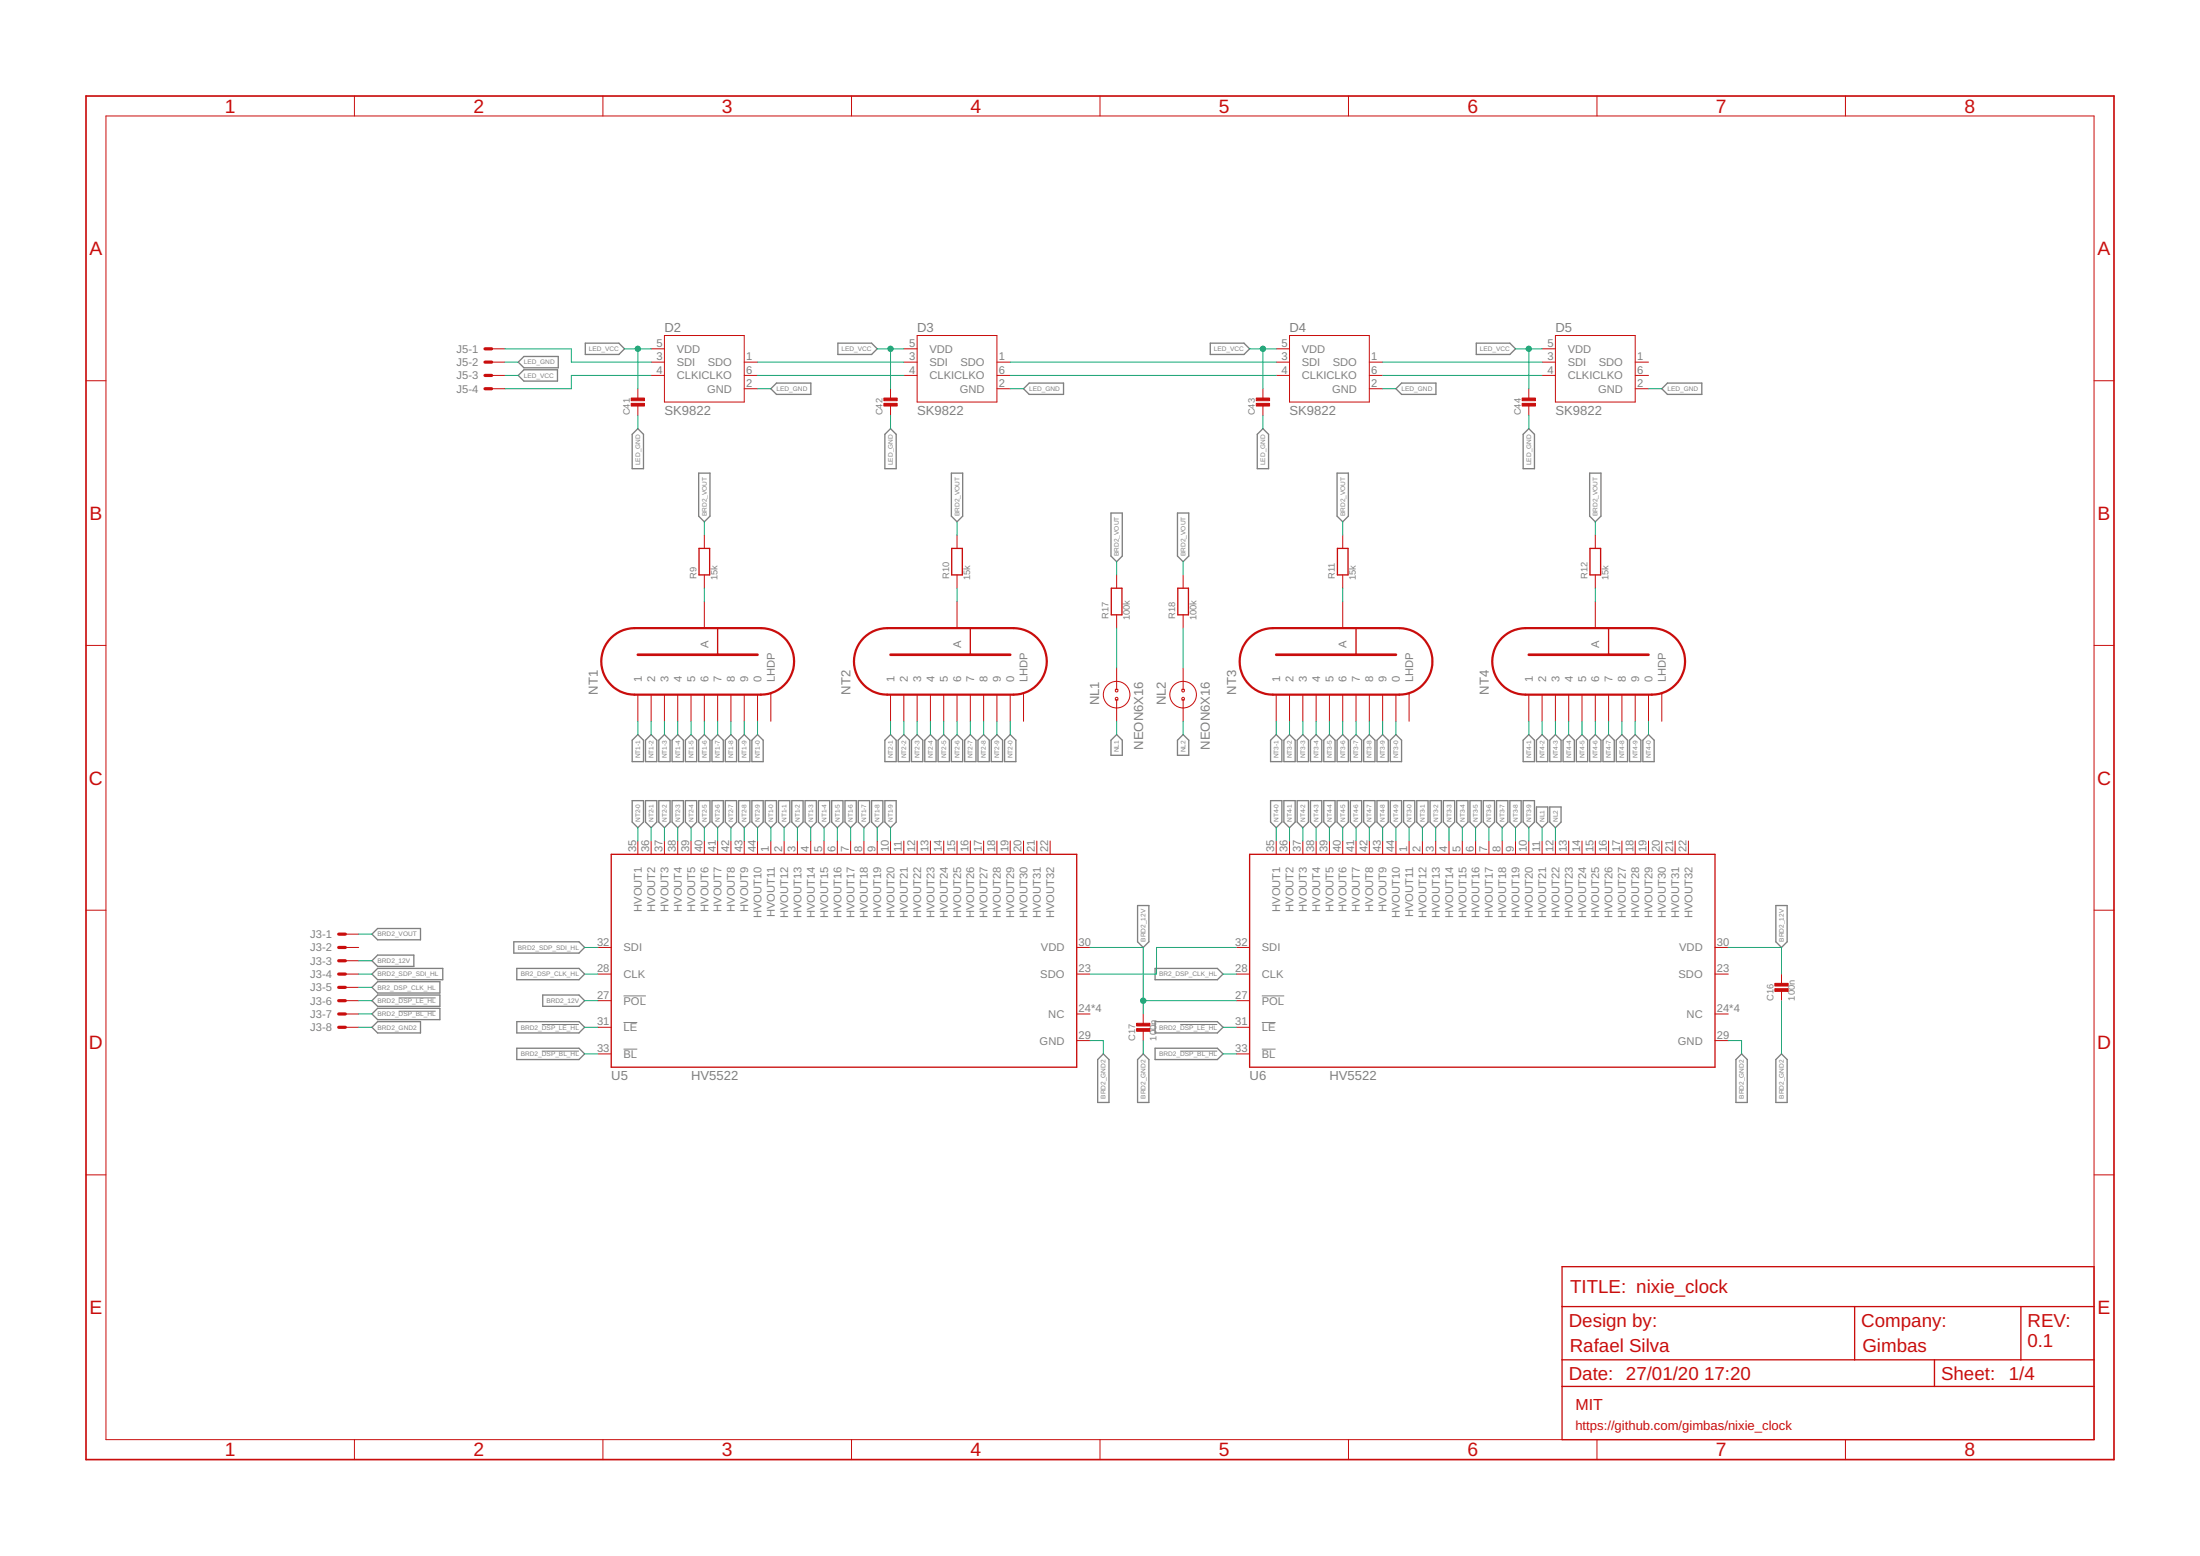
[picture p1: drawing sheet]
<svg xmlns="http://www.w3.org/2000/svg" width="420mm" height="297mm" viewBox="0 0 420 297" stroke-linecap="round" stroke-linejoin="round" font-family="sans-serif">
<path d="M76.1 190.5h7.1M76.1 193h7.1M103.5 195.6h7.1M119.1 190.1h4.3M119.1 195.2h2.6M225.4 195.6h7.1M241 190.1h4.3M241 195.2h2.6M103.5 200.7h7.1M119.1 200.3h2.6M225.4 200.7h7.1M241 200.3h2.6" fill="none" stroke="#808080" stroke-width=".19"/>
<g fill="none" stroke="#808080" stroke-width=".25">
<path d="M100.1 70.6h6.4v2.1h-6.4l-1.1-1zM100.1 68.1h6.5v2.1h-6.5l-1.1-1.1zM111.8 65.5h6.4l1.1 1.1-1.1 1.1h-6.4zM147.2 74.2l1.1-1.1h6.6v2.2h-6.6zM160 65.5h6.5l1 1.1-1 1.1h-6.5zM195.5 74.2l1.1-1.1h6.5v2.2h-6.5zM231.1 65.5h6.5l1.1 1.1-1.1 1.1h-6.5zM267.7 73.1h6.5v2.2h-6.5l-1.1-1.1zM281.9 65.5h6.5l1 1.1-1 1.1h-6.5zM317.4 74.2l1.1-1.1h6.5v2.2h-6.5zM121.8 81.8l1.1 1.1v6.6h-2.2v-6.6zM133.4 90.3h2.2v8.2l-1.1 1.1-1.1-1.1z"/>
<path d="M169 82.9l1.1-1.1 1.1 1.1v6.6h-2.2zM181.7 90.3h2.2v8.2l-1.1 1.1-1.1-1.1zM212.2 97.9h2.1v8.3l-1 1-1.1-1zM224.9 97.9h2.1v8.3l-1 1-1.1-1zM240.1 82.9l1.1-1.1 1.1 1.1v6.6h-2.2zM255.4 90.3h2.1v8.2l-1.1 1.1-1-1.1zM292 81.8l1.1 1.1v6.6h-2.2v-6.6zM303.6 90.3h2.2v8.2l-1.1 1.1-1.1-1.1zM120.7 141.3l1.1-1.1 1.1 1.1v4.1h-2.2zM120.7 152.8h2.2v4.1l-1.1 1.1-1.1-1.1zM123.3 141.3l1.1-1.1 1 1.1v4.1h-2.1zM123.3 152.8h2.1v4.1l-1 1.1-1.1-1.1z"/>
<path d="M125.8 141.3l1.1-1.1 1.1 1.1v4.1h-2.2zM125.8 152.8h2.2v4.1l-1.1 1.1-1.1-1.1zM128.4 141.3l1-1.1 1.1 1.1v4.1h-2.1zM128.4 152.8h2.1v4.1l-1.1 1.1-1-1.1zM130.9 141.3l1.1-1.1 1.1 1.1v4.1h-2.2zM130.9 152.8h2.2v4.1l-1.1 1.1-1.1-1.1zM133.4 141.3l1.1-1.1 1.1 1.1v4.1h-2.2zM133.4 152.8h2.2v4.1l-1.1 1.1-1.1-1.1zM136 141.3l1.1-1.1 1 1.1v4.1h-2.1zM136 152.8h2.1v4.1l-1 1.1-1.1-1.1zM138.5 141.3l1.1-1.1 1.1 1.1v4.1h-2.2zM138.5 152.8h2.2v4.1l-1.1 1.1-1.1-1.1z"/>
<path d="M141.1 141.3l1-1.1 1.1 1.1v4.1h-2.1zM141.1 152.8h2.1v4.1l-1.1 1.1-1-1.1zM143.6 141.3l1.1-1.1 1.1 1.1v4.1h-2.2zM143.6 152.8h2.2v4.1l-1.1 1.1-1.1-1.1zM146.1 152.8h2.2v4.1l-1.1 1.1-1.1-1.1zM148.7 152.8h2.1v4.1l-1 1.1-1.1-1.1zM151.2 152.8h2.2v4.1l-1.1 1.1-1.1-1.1zM153.8 152.8h2.1v4.1l-1.1 1.1-1-1.1zM156.3 152.8h2.2v4.1l-1.1 1.1-1.1-1.1zM158.8 152.8h2.2v4.1l-1.1 1.1-1.1-1.1zM161.4 152.8h2.1v4.1l-1 1.1-1.1-1.1zM163.9 152.8h2.2v4.1l-1.1 1.1-1.1-1.1z"/>
<path d="M166.5 152.8h2.1v4.1l-1.1 1.1-1-1.1zM169 141.3l1.1-1.1 1.1 1.1v4.1h-2.2zM169 152.8h2.2v4.1l-1.1 1.1-1.1-1.1zM171.5 141.3l1.1-1.1 1.1 1.1v4.1h-2.2zM174.1 141.3l1.1-1.1 1 1.1v4.1h-2.1zM176.6 141.3l1.1-1.1 1.1 1.1v4.1h-2.2zM179.2 141.3l1-1.1 1.1 1.1v4.1h-2.1zM181.7 141.3l1.1-1.1 1.1 1.1v4.1h-2.2zM184.2 141.3l1.1-1.1 1.1 1.1v4.1h-2.2zM186.8 141.3l1.1-1.1 1 1.1v4.1h-2.1zM189.3 141.3l1.1-1.1 1.1 1.1v4.1h-2.2zM192.9 140.2l1.1 1.1v4.1h-2.1v-4.1z"/>
<path d="M213.3 140.2l1 1.1v2.9h-2.1v-2.9zM224.9 141.3l1.1-1.1 1 1.1v2.9h-2.1zM242.7 141.3l1-1.1 1.1 1.1v4.1h-2.1zM242.7 152.8h2.1v4.1l-1.1 1.1-1-1.1zM245.2 141.3l1.1-1.1 1.1 1.1v4.1h-2.2zM245.2 152.8h2.2v4.1l-1.1 1.1-1.1-1.1zM247.7 141.3l1.1-1.1 1.1 1.1v4.1h-2.2zM247.7 152.8h2.2v4.1l-1.1 1.1-1.1-1.1zM250.3 141.3l1.1-1.1 1 1.1v4.1h-2.1zM250.3 152.8h2.1v4.1l-1 1.1-1.1-1.1zM252.8 141.3l1.1-1.1 1.1 1.1v4.1h-2.2zM252.8 152.8h2.2v4.1l-1.1 1.1-1.1-1.1z"/>
<path d="M255.4 152.8h2.1v4.1l-1.1 1.1-1-1.1zM256.4 140.2l1.1 1.1v4.1h-2.1v-4.1zM257.9 152.8h2.2v4.1l-1.1 1.1-1.1-1.1zM259 140.2l1.1 1.1v4.1h-2.2v-4.1zM260.4 152.8h2.2v4.1l-1.1 1.1-1.1-1.1zM261.5 140.2l1.1 1.1v4.1h-2.2v-4.1zM263 152.8h2.1v4.1l-1 1.1-1.1-1.1zM264.1 140.2l1 1.1v4.1h-2.1v-4.1zM265.5 152.8h2.2v4.1l-1.1 1.1-1.1-1.1zM266.6 140.2l1.1 1.1v4.1h-2.2v-4.1zM268.1 152.8h2.1v4.1l-1.1 1.1-1-1.1zM270.6 152.8h2.1v4.1l-1 1.1-1.1-1.1z"/>
<path d="M273.1 152.8h2.2v4.1l-1.1 1.1-1.1-1.1zM275.7 152.8h2.1v4.1l-1.1 1.1-1-1.1zM278.2 152.8h2.2v4.1l-1.1 1.1-1.1-1.1zM280.7 152.8h2.2v4.1l-1.1 1.1-1.1-1.1zM283.3 152.8h2.1v4.1l-1 1.1-1.1-1.1zM285.8 152.8h2.2v4.1l-1.1 1.1-1.1-1.1zM288.4 152.8h2.1v4.1l-1.1 1.1-1-1.1zM290.9 141.3l1.1-1.1 1.1 1.1v4.1h-2.2zM290.9 152.8h2.2v4.1l-1.1 1.1-1.1-1.1zM293.4 141.3l1.1-1.1 1.1 1.1v4.1h-2.2zM293.4 154.1h2.2v2.8l-1.1 1.1-1.1-1.1zM296 141.3l1.1-1.1 1 1.1v4.1h-2.1z"/>
<path d="M296 154.1h2.1v2.8l-1 1.1-1.1-1.1zM298.5 141.3l1.1-1.1 1.1 1.1v4.1h-2.2zM301.1 141.3l1-1.1 1.1 1.1v4.1h-2.1zM303.6 141.3l1.1-1.1 1.1 1.1v4.1h-2.2zM306.1 141.3l1.1-1.1 1.1 1.1v4.1h-2.2zM308.7 141.3l1.1-1.1 1 1.1v4.1h-2.1zM311.2 141.3l1.1-1.1 1.1 1.1v4.1h-2.2zM313.8 141.3l1-1.1 1.1 1.1v4.1h-2.1zM71 178.3l1.1-1.1h8.2v2.2h-8.2zM98.1 179.8h12.5l1.1 1.1-1.1 1h-12.5zM217.3 172.9h2.1v6.9l-1.1 1.1-1-1.1zM339.2 172.9h2.1v6.9l-1.1 1.1-1-1.1z"/>
<path d="M71 191l1.1-1.1h11.9v2.2h-11.9zM71 193.6l1.1-1.1h11.9v2.1h-11.9zM71 196.1l1.1-1.1h8.2v2.2h-8.2zM71 185.9l1.1-1h12.5v2.1h-12.5zM71 188.5l1.1-1.1h11.9v2.2h-11.9zM71 183.4l1.1-1.1h6.9v2.2h-6.9zM98.7 184.9h11.9l1.1 1-1.1 1.1h-11.9zM98.7 195h11.9l1.1 1.1-1.1 1.1h-11.9zM103.7 189.9h6.9l1.1 1.1-1.1 1.1h-6.9zM220.6 195h11.9l1.1 1.1-1.1 1.1h-11.9zM220.6 184.9h11.9l1.1 1-1.1 1.1h-11.9zM98.7 200.1h11.9l1.1 1.1-1.1 1.1h-11.9z"/>
<path d="M210.7 201.2l1.1 1.1v8.2h-2.2v-8.2zM217.3 202.3l1-1.1 1.1 1.1v8.2h-2.1zM220.6 200.1h11.9l1.1 1.1-1.1 1.1h-11.9zM331.5 202.3l1.1-1.1 1.1 1.1v8.2h-2.2zM339.2 202.3l1-1.1 1.1 1.1v8.2h-2.1z"/>
</g>
<path d="M116.7 121.8a6.4 6.4 0 0 1 4.5-1.9h24.1a6.3 6.3 0 0 1 6.4 6.4 6.3 6.3 0 0 1-6.4 6.3h-24.1a6.4 6.4 0 0 1-5.9-3.9 6.4 6.4 0 0 1 1.4-6.9zM165 121.8a6.4 6.4 0 0 1 4.4-1.9h24.2a6.3 6.3 0 0 1 6.3 6.4 6.3 6.3 0 0 1-6.3 6.3h-24.2a6.4 6.4 0 0 1-5.8-3.9 6.4 6.4 0 0 1 1.4-6.9zM238.6 121.8a6.4 6.4 0 0 1 4.5-1.9h24.1a6.4 6.4 0 0 1 6.4 6.4 6.4 6.4 0 0 1-6.4 6.3h-24.1a6.3 6.3 0 0 1-5.9-3.9 6.3 6.3 0 0 1 1.4-6.9zM286.9 121.8a6.4 6.4 0 0 1 4.4-1.9h24.2a6.3 6.3 0 0 1 6.3 6.4 6.3 6.3 0 0 1-6.3 6.3h-24.2a6.4 6.4 0 0 1-5.8-3.9 6.4 6.4 0 0 1 1.4-6.9z" fill="none" stroke="#c90d0c" stroke-width=".42"/>
<g fill="none" stroke="#c90d0c" stroke-width=".19">
<path d="M67.7 18.3v3.8M115.1 18.3v3.8M162.6 18.3v3.8M210.1 18.3v3.8M257.5 18.3v3.8M305 18.3v3.8M352.4 18.3v3.8M20.2 22.1h379.7v252.7h-379.7zM16.4 72.7h3.8M93.9 71.7h2.5M93.9 69.1h2.5M93.9 66.6h2.5"/>
<path d="M93.9 74.2h2.5M121.8 74.2v2M121.8 77.3v2M124.4 71.7h2.5M124.4 69.1h2.5M124.4 66.6h2.5M126.9 64.1h15.2v12.7h-15.2zM142.1 71.7h2.6M142.1 69.1h2.6M142.1 74.2h2.6M170.1 74.2v2M170.1 77.3v2"/>
<path d="M172.6 71.7h2.6M172.6 69.1h2.6M172.6 66.6h2.6M175.2 64.1h15.2v12.7h-15.2zM190.4 71.7h2.5M190.4 69.1h2.5M190.4 74.2h2.5M241.2 74.2v2M241.2 77.3v2M243.7 71.7h2.6M243.7 69.1h2.6M243.7 66.6h2.6"/>
<path d="M246.3 64.1h15.2v12.7h-15.2zM261.5 71.7h2.6M261.5 69.1h2.6M261.5 74.2h2.6M292 74.2v2M292 77.3v2M294.5 71.7h2.6M294.5 69.1h2.6M294.5 66.6h2.6M297.1 64.1h15.2v12.7h-15.2zM312.3 71.7h2.5M312.3 69.1h2.5"/>
<path d="M312.3 74.2h2.5M399.9 72.7h3.8M134.5 102.2v2.5M134.5 109.7v2.6M134.5 114.8v5.1M182.8 102.2v2.5M182.8 109.7v2.6M182.8 114.8v5.1M213.3 109.7v2.6M213.3 117.4v2.5M226 109.7v2.6M226 117.4v2.5"/>
<path d="M256.4 102.2v2.5M256.4 109.7v2.6M256.4 114.8v5.1M304.7 102.2v2.5M304.7 109.7v2.6M304.7 114.8v5.1M16.4 123.2h3.8M121.8 132.6v5.1M124.4 132.6v5.1M126.9 132.6v5.1M129.4 132.6v5.1M132 132.6v5.1"/>
<path d="M134.5 132.6v5.1M137.1 132.6v5.1M139.6 132.6v5.1M142.1 132.6v5.1M144.7 132.6v5.1M147.2 132.4v5.3M170.1 132.6v5.1M172.6 132.6v5.1M175.2 132.6v5.1M177.7 132.6v5.1M180.2 132.6v5.1M182.8 132.6v5.1"/>
<path d="M185.3 132.6v5.1M187.9 132.6v5.1M190.4 132.6v5.1M192.9 132.6v5.1M195.5 132.4v5.3M213 131.6h.5M213 133.6h.5M213.3 127.5v4.1M213.3 133.6v4.1M225.7 131.6h.5M225.7 133.6h.5M226 127.5v4.1"/>
<path d="M226 133.6v4.1M243.7 132.6v5.1M246.3 132.6v5.1M248.8 132.6v5.1M251.4 132.6v5.1M253.9 132.6v5.1M256.4 132.6v5.1M259 132.6v5.1M261.5 132.6v5.1M264.1 132.6v5.1M266.6 132.6v5.1M269.1 132.4v5.3"/>
<path d="M292 132.6v5.1M294.5 132.6v5.1M297.1 132.6v5.1M299.6 132.6v5.1M302.1 132.6v5.1M304.7 132.6v5.1M307.2 132.6v5.1M309.8 132.6v5.1M312.3 132.6v5.1M314.8 132.6v5.1M317.4 132.4v5.3M399.9 123.2h3.8"/>
<path d="M16.4 173.8h3.8M66 178.3h2.5M121.8 160.5v2.6M124.4 160.5v2.6M126.9 160.5v2.6M129.4 160.5v2.6M132 160.5v2.6M134.5 160.5v2.6M137.1 160.5v2.6M139.6 160.5v2.6M142.1 160.5v2.6M144.7 160.5v2.6"/>
<path d="M147.2 160.5v2.6M149.8 160.5v2.6M152.3 160.5v2.6M154.8 160.5v2.6M157.4 160.5v2.6M159.9 160.5v2.6M162.5 160.5v2.6M165 160.5v2.6M167.5 160.5v2.6M170.1 160.5v2.6M172.6 160.5v2.6M175.2 160.5v2.6"/>
<path d="M177.7 160.5v2.6M180.2 160.5v2.6M182.8 160.5v2.6M185.3 160.5v2.6M187.9 160.5v2.6M190.4 160.5v2.6M192.9 160.5v2.6M195.5 160.5v2.6M198 160.5v2.6M200.6 160.5v2.6M243.7 160.5v2.6M246.3 160.5v2.6"/>
<path d="M248.8 160.5v2.6M251.4 160.5v2.6M253.9 160.5v2.6M256.4 160.5v2.6M259 160.5v2.6M261.5 160.5v2.6M264.1 160.5v2.6M266.6 160.5v2.6M269.1 160.5v2.6M271.7 160.5v2.6M274.2 160.5v2.6M276.7 160.5v2.6"/>
<path d="M279.3 160.5v2.6M281.8 160.5v2.6M284.4 160.5v2.6M286.9 160.5v2.6M289.4 160.5v2.6M292 160.5v2.6M294.5 160.5v2.6M297.1 160.5v2.6M299.6 160.5v2.6M302.1 160.5v2.6M304.7 160.5v2.6M307.2 160.5v2.6"/>
<path d="M309.8 160.5v2.6M312.3 160.5v2.6M314.8 160.5v2.6M317.4 160.5v2.6M319.9 160.5v2.6M322.5 160.5v2.6M399.9 173.8h3.8M66 185.9h2.5M66 193.6h2.5M66 180.9h2.5M66 191h2.5M66 196.1h2.5"/>
<path d="M66 183.4h2.5M66 188.5h2.5M114.2 185.9h2.5M114.2 180.9h2.5M114.2 191h2.5M114.2 196.1h2.5M205.6 185.9h2.6M205.6 193.6h2.6M205.6 198.6h2.6M205.6 180.9h2.6M218.3 193.6v2M218.3 196.6v2"/>
<path d="M236.1 185.9h2.6M236.1 180.9h2.6M236.1 191h2.6M236.1 196.1h2.6M327.5 185.9h2.6M327.5 193.6h2.6M327.5 198.6h2.6M327.5 180.9h2.6M340.2 185.9v2.1M340.2 189v2M114.2 201.2h2.5M236.1 201.2h2.6"/>
<path d="M16.4 224.3h3.8M399.9 224.3h3.8M67.7 274.8v3.8M115.1 274.8v3.8M162.6 274.8v3.8M210.1 274.8v3.8M257.5 274.8v3.8M305 274.8v3.8M352.4 274.8v3.8"/>
<circle cx="213.3" cy="132.6" r="2.54"/>
<circle cx="213.3" cy="133.4" r=".25"/>
<circle cx="213.3" cy="131.8" r=".25"/>
<circle cx="226" cy="132.6" r="2.54"/>
<circle cx="226" cy="131.8" r=".25"/>
<circle cx="226" cy="133.4" r=".25"/>
</g>
<path d="M121.8 125h22.9M170.1 125h22.8M243.7 125h22.9M292 125h22.8" fill="none" stroke="#c90d0c" stroke-width=".51"/>
<g fill="none" stroke="#c90d0c" stroke-width=".25">
<path d="M133.5 104.7h2v5h-2zM137.1 119.9v5.1M181.8 104.7h2v5h-2zM185.3 119.9v5.1M212.2 112.3h2.1v5.1h-2.1zM224.9 112.3h2.1v5.1h-2.1zM255.4 104.7h2.1v5h-2.1zM259 119.9v5.1M303.7 104.7h2v5h-2zM307.2 119.9v5.1M116.7 163.1h88.9v40.6h-88.9zM238.7 163.1h88.8v40.6h-88.8z"/>
<path d="M298.3 249.4h101.6M298.3 241.8h101.6v33h-101.6zM298.3 259.6h101.6M354.2 249.4v10.2M369.4 259.6v5.1M386 249.4v10.2M298.3 264.7h101.6"/>
</g>
<path d="M16.4 18.3h387.3v260.3h-387.3z" fill="none" stroke="#c90d0c" stroke-width=".32"/>
<g fill="#c90d0c" stroke="#c90d0c" stroke-width=".19">
<path d="M339 188.7h2.5v.6h-2.5z"/>
<path d="M339 187.7h2.5v.5h-2.5z"/>
<path d="M217.1 196.4h2.5v.5h-2.5z"/>
<path d="M217.1 195.3h2.5v.6h-2.5z"/>
<path d="M120.5 77h2.6v.5h-2.6z"/>
<path d="M120.5 76h2.6v.5h-2.6z"/>
<path d="M168.8 77h2.5v.5h-2.5z"/>
<path d="M168.8 76h2.5v.5h-2.5z"/>
<path d="M239.9 77h2.6v.5h-2.6z"/>
<path d="M239.9 76h2.6v.5h-2.6z"/>
<path d="M290.7 77h2.5v.5h-2.5z"/>
<path d="M290.7 76h2.5v.5h-2.5z"/>
</g>
<path d="M92.6 66.6h1.3M92.6 69.1h1.3M92.6 71.7h1.3M92.6 74.2h1.3M64.7 178.3h1.3M64.7 180.9h1.3M64.7 183.4h1.3M64.7 185.9h1.3M64.7 188.5h1.3M64.7 191h1.3M64.7 193.6h1.3M64.7 196.1h1.3" fill="none" stroke="#c90d0c" stroke-width=".61"/>
<g fill="none" stroke="#0dab76" stroke-width=".19">
<path d="M96.4 69.1h2.6M96.4 66.6h12.7v2.5h15.3M96.4 71.7h2.6M119.3 66.6h5.1M121.8 66.6v7.6M121.8 79.3v2.5M124.4 71.7h-15.3v2.5h-12.7M144.7 69.1h27.9M144.7 71.7h27.9M144.7 74.2h2.5M167.5 66.6h5.1M170.1 66.6v7.6"/>
<path d="M170.1 79.3v2.5M192.9 69.1h50.8M192.9 71.7h50.8M192.9 74.2h2.6M238.7 66.6h5M241.2 66.6v7.6M241.2 79.3v2.5M264.1 69.1h30.4M264.1 71.7h30.4M264.1 74.2h2.5M289.4 66.6h5.1M292 66.6v7.6"/>
<path d="M292 79.3v2.5M314.8 74.2h2.6M134.5 99.6v2.6M182.8 99.6v2.6M256.4 99.6v2.6M304.7 99.6v2.6M134.5 112.3v2.5M182.8 112.3v2.5M213.3 107.2v2.5M213.3 119.9v7.6M226 107.2v2.5M226 119.9v7.6"/>
<path d="M256.4 112.3v2.5M304.7 112.3v2.5M121.8 137.7v2.5M124.4 137.7v2.5M126.9 137.7v2.5M129.4 137.7v2.5M132 137.7v2.5M134.5 137.7v2.5M137.1 137.7v2.5M139.6 137.7v2.5M142.1 137.7v2.5M144.7 137.7v2.5"/>
<path d="M170.1 137.7v2.5M172.6 137.7v2.5M175.2 137.7v2.5M177.7 137.7v2.5M180.2 137.7v2.5M182.8 137.7v2.5M185.3 137.7v2.5M187.9 137.7v2.5M190.4 137.7v2.5M192.9 137.7v2.5M213.3 137.7v2.5M226 137.7v2.5"/>
<path d="M243.7 137.7v2.5M246.3 137.7v2.5M248.8 137.7v2.5M251.4 137.7v2.5M253.9 137.7v2.5M256.4 137.7v2.5M259 137.7v2.5M261.5 137.7v2.5M264.1 137.7v2.5M266.6 137.7v2.5M292 137.7v2.5M294.5 137.7v2.5"/>
<path d="M297.1 137.7v2.5M299.6 137.7v2.5M302.1 137.7v2.5M304.7 137.7v2.5M307.2 137.7v2.5M309.8 137.7v2.5M312.3 137.7v2.5M314.8 137.7v2.5M121.8 158v2.5M124.4 158v2.5M126.9 158v2.5M129.4 158v2.5"/>
<path d="M132 158v2.5M134.5 158v2.5M137.1 158v2.5M139.6 158v2.5M142.1 158v2.5M144.7 158v2.5M147.2 158v2.5M149.8 158v2.5M152.3 158v2.5M154.8 158v2.5M157.4 158v2.5M159.9 158v2.5"/>
<path d="M162.5 158v2.5M165 158v2.5M167.5 158v2.5M170.1 158v2.5M243.7 158v2.5M246.3 158v2.5M248.8 158v2.5M251.4 158v2.5M253.9 158v2.5M256.4 158v2.5M259 158v2.5M261.5 158v2.5"/>
<path d="M264.1 158v2.5M266.6 158v2.5M269.1 158v2.5M271.7 158v2.5M274.2 158v2.5M276.7 158v2.5M279.3 158v2.5M281.8 158v2.5M284.4 158v2.5M286.9 158v2.5M289.4 158v2.5M292 158v2.5"/>
<path d="M294.5 158v2.5M297.1 158v2.5M68.5 178.3h2.5M68.5 185.9h2.5M68.5 188.5h2.5M68.5 191h2.5M68.5 196.1h2.5M68.5 193.6h2.5M68.5 183.4h2.5M111.7 185.9h2.5M111.7 180.9h2.5M111.7 191h2.5"/>
<path d="M111.7 196.1h2.5M208.2 180.9h10.1v12.7M208.2 198.6h2.5v2.6M218.3 191h17.8M218.3 198.6v2.6M233.6 185.9h2.5M233.6 196.1h2.5M236.1 180.9h-15.2v5h-12.7M330.1 180.9h10.1v5M330.1 198.6h2.5v2.6M340.2 191v10.2M111.7 201.2h2.5"/>
<path d="M233.6 201.2h2.5"/>
</g>
<g fill="#0dab76" stroke="#0dab76" stroke-width=".19">
<circle cx="121.8" cy="66.6" r=".51"/>
<circle cx="170.1" cy="66.6" r=".51"/>
<circle cx="241.2" cy="66.6" r=".51"/>
<circle cx="292" cy="66.6" r=".51"/>
<circle cx="218.3" cy="191" r=".51"/>
</g>
<g font-size="3.7" fill="#c90d0c">
<text x="42.9" y="21.5">1</text>
<text x="90.4" y="21.5">2</text>
<text x="137.9" y="21.5">3</text>
<text x="185.3" y="21.5">4</text>
<text x="232.8" y="21.5">5</text>
<text x="280.3" y="21.5">6</text>
<text x="327.7" y="21.5">7</text>
<text x="375.2" y="21.5">8</text>
<text x="17.1" y="48.7">A</text>
<text x="400.6" y="48.7">A</text>
<text x="17.1" y="99.2">B</text>
<text x="400.6" y="99.2">B</text>
<text x="17" y="149.8">C</text>
<text x="400.5" y="149.8">C</text>
<text x="17" y="200.3">D</text>
<text x="400.5" y="200.3">D</text>
<text x="17.1" y="250.9">E</text>
<text x="400.6" y="250.9">E</text>
<text x="42.9" y="278">1</text>
<text x="90.4" y="278">2</text>
<text x="137.9" y="278">3</text>
<text x="185.3" y="278">4</text>
<text x="232.8" y="278">5</text>
<text x="280.3" y="278">6</text>
<text x="327.7" y="278">7</text>
<text x="375.2" y="278">8</text>
</g>
<g font-size="3.6" fill="#c90d0c">
<text x="299.9" y="246.9">TITLE: nixie_clock</text>
<text x="299.6" y="253.2">Design by:</text>
<text x="355.5" y="253.2">Company:</text>
<text x="387.2" y="257.2">0.1</text>
<text x="387.2" y="253.2">REV:</text>
<text x="299.6" y="263.4">Date: 27/01/20</text>
<text x="299.8" y="258.1">Rafael Silva</text>
<text x="325.4" y="263.4">17:20</text>
<text x="355.7" y="258.1">Gimbas</text>
<text x="370.7" y="263.4">Sheet:</text>
<text x="383.7" y="263.4">1/4</text>
</g>
<text font-size="3" fill="#c90d0c" x="300.9" y="269.2">MIT</text>
<g font-size="2.5" fill="#808080">
<text x="126.9" y="63.3">D2</text>
<text x="175.2" y="63.3">D3</text>
<text x="246.3" y="63.3">D4</text>
<text x="297.1" y="63.3">D5</text>
<text x="126.9" y="79.3">SK9822</text>
<text x="175.2" y="79.3">SK9822</text>
<text x="246.3" y="79.3">SK9822</text>
<text x="297.1" y="79.3">SK9822</text>
<text x="114.2" y="132.6" transform="rotate(-90 114.2 132.6)">NT1</text>
<text x="162.5" y="132.6" transform="rotate(-90 162.5 132.6)">NT2</text>
<text x="209.9" y="134.6" transform="rotate(-90 209.9 134.6)">NL1</text>
<text x="222.6" y="134.6" transform="rotate(-90 222.6 134.6)">NL2</text>
<text x="236.1" y="132.6" transform="rotate(-90 236.1 132.6)">NT3</text>
<text x="284.4" y="132.6" transform="rotate(-90 284.4 132.6)">NT4</text>
<text x="218.3" y="143.1" transform="rotate(-90 218.3 143.1)">NEON6X16</text>
<text x="231" y="143.1" transform="rotate(-90 231 143.1)">NEON6X16</text>
<text x="116.7" y="206.3">U5</text>
<text x="132" y="206.3">HV5522</text>
<text x="238.6" y="206.3">U6</text>
<text x="253.9" y="206.3">HV5522</text>
</g>
<text font-size="2.5" fill="#c90d0c" x="300.9" y="273.1">https://github.com/gimbas/nixie_clock</text>
<g font-size="2.1" fill="#808080">
<text x="87.2" y="67.3">J5-1</text>
<text x="87.2" y="69.9">J5-2</text>
<text x="125.4" y="71.3">4</text>
<text x="125.4" y="68.8">3</text>
<text x="125.4" y="66.2">5</text>
<text x="129.2" y="69.9">SDI</text>
<text x="129.2" y="67.3">VDD</text>
<text x="135.2" y="69.9">SDO</text>
<text x="142.5" y="68.8">1</text>
<text x="142.5" y="71.3">6</text>
<text x="173.6" y="71.3">4</text>
<text x="173.6" y="68.8">3</text>
<text x="173.6" y="66.2">5</text>
<text x="177.5" y="69.9">SDI</text>
<text x="177.5" y="67.3">VDD</text>
<text x="183.4" y="69.9">SDO</text>
<text x="190.7" y="68.8">1</text>
<text x="190.7" y="71.3">6</text>
<text x="244.7" y="71.3">4</text>
<text x="244.7" y="68.8">3</text>
<text x="244.7" y="66.2">5</text>
<text x="248.6" y="69.9">SDI</text>
<text x="248.6" y="67.3">VDD</text>
<text x="254.5" y="69.9">SDO</text>
<text x="261.9" y="68.8">1</text>
<text x="261.9" y="71.3">6</text>
<text x="295.5" y="71.3">4</text>
<text x="295.5" y="68.8">3</text>
<text x="295.5" y="66.2">5</text>
<text x="299.4" y="69.9">SDI</text>
<text x="299.4" y="67.3">VDD</text>
<text x="305.3" y="69.9">SDO</text>
<text x="312.7" y="68.8">1</text>
<text x="312.7" y="71.3">6</text>
<text x="87.2" y="72.4">J5-3</text>
<text x="87.2" y="75">J5-4</text>
<text x="129.2" y="72.4">CLKICLKO</text>
<text x="135.1" y="75">GND</text>
<text x="142.5" y="73.9">2</text>
<text x="177.5" y="72.4">CLKICLKO</text>
<text x="183.3" y="75">GND</text>
<text x="190.7" y="73.9">2</text>
<text x="248.6" y="72.4">CLKICLKO</text>
<text x="254.4" y="75">GND</text>
<text x="261.9" y="73.9">2</text>
<text x="299.4" y="72.4">CLKICLKO</text>
<text x="305.2" y="75">GND</text>
<text x="312.7" y="73.9">2</text>
<text x="135.3" y="123.7" transform="rotate(-90 135.3 123.7)">A</text>
<text x="183.5" y="123.7" transform="rotate(-90 183.5 123.7)">A</text>
<text x="257.2" y="123.7" transform="rotate(-90 257.2 123.7)">A</text>
<text x="305.4" y="123.7" transform="rotate(-90 305.4 123.7)">A</text>
<text x="122.6" y="130.3" transform="rotate(-90 122.6 130.3)">1</text>
<text x="125.1" y="130.3" transform="rotate(-90 125.1 130.3)">2</text>
<text x="127.7" y="130.3" transform="rotate(-90 127.7 130.3)">3</text>
<text x="130.2" y="130.3" transform="rotate(-90 130.2 130.3)">4</text>
<text x="132.7" y="130.3" transform="rotate(-90 132.7 130.3)">5</text>
<text x="135.3" y="130.3" transform="rotate(-90 135.3 130.3)">6</text>
<text x="137.8" y="130.3" transform="rotate(-90 137.8 130.3)">7</text>
<text x="140.4" y="130.3" transform="rotate(-90 140.4 130.3)">8</text>
<text x="142.9" y="130.3" transform="rotate(-90 142.9 130.3)">9</text>
<text x="145.4" y="130.3" transform="rotate(-90 145.4 130.3)">0</text>
<text x="148" y="130.3" transform="rotate(-90 148 130.3)">LHDP</text>
<text x="170.8" y="130.3" transform="rotate(-90 170.8 130.3)">1</text>
<text x="173.4" y="130.3" transform="rotate(-90 173.4 130.3)">2</text>
<text x="175.9" y="130.3" transform="rotate(-90 175.9 130.3)">3</text>
<text x="178.5" y="130.3" transform="rotate(-90 178.5 130.3)">4</text>
<text x="181" y="130.3" transform="rotate(-90 181 130.3)">5</text>
<text x="183.5" y="130.3" transform="rotate(-90 183.5 130.3)">6</text>
<text x="186.1" y="130.3" transform="rotate(-90 186.1 130.3)">7</text>
<text x="188.6" y="130.3" transform="rotate(-90 188.6 130.3)">8</text>
<text x="191.2" y="130.3" transform="rotate(-90 191.2 130.3)">9</text>
<text x="193.7" y="130.3" transform="rotate(-90 193.7 130.3)">0</text>
<text x="196.2" y="130.3" transform="rotate(-90 196.2 130.3)">LHDP</text>
<text x="244.5" y="130.3" transform="rotate(-90 244.5 130.3)">1</text>
<text x="247" y="130.3" transform="rotate(-90 247 130.3)">2</text>
<text x="249.6" y="130.3" transform="rotate(-90 249.6 130.3)">3</text>
<text x="252.1" y="130.3" transform="rotate(-90 252.1 130.3)">4</text>
<text x="254.6" y="130.3" transform="rotate(-90 254.6 130.3)">5</text>
<text x="257.2" y="130.3" transform="rotate(-90 257.2 130.3)">6</text>
<text x="259.7" y="130.3" transform="rotate(-90 259.7 130.3)">7</text>
<text x="262.3" y="130.3" transform="rotate(-90 262.3 130.3)">8</text>
<text x="264.8" y="130.3" transform="rotate(-90 264.8 130.3)">9</text>
<text x="267.3" y="130.3" transform="rotate(-90 267.3 130.3)">0</text>
<text x="269.9" y="130.3" transform="rotate(-90 269.9 130.3)">LHDP</text>
<text x="292.7" y="130.3" transform="rotate(-90 292.7 130.3)">1</text>
<text x="295.3" y="130.3" transform="rotate(-90 295.3 130.3)">2</text>
<text x="297.8" y="130.3" transform="rotate(-90 297.8 130.3)">3</text>
<text x="300.4" y="130.3" transform="rotate(-90 300.4 130.3)">4</text>
<text x="302.9" y="130.3" transform="rotate(-90 302.9 130.3)">5</text>
<text x="305.4" y="130.3" transform="rotate(-90 305.4 130.3)">6</text>
<text x="308" y="130.3" transform="rotate(-90 308 130.3)">7</text>
<text x="310.5" y="130.3" transform="rotate(-90 310.5 130.3)">8</text>
<text x="313.1" y="130.3" transform="rotate(-90 313.1 130.3)">9</text>
<text x="315.6" y="130.3" transform="rotate(-90 315.6 130.3)">0</text>
<text x="318.1" y="130.3" transform="rotate(-90 318.1 130.3)">LHDP</text>
<text x="121.5" y="162.7" transform="rotate(-90 121.5 162.7)">35</text>
<text x="124" y="162.7" transform="rotate(-90 124 162.7)">36</text>
<text x="126.5" y="162.7" transform="rotate(-90 126.5 162.7)">37</text>
<text x="129.1" y="162.7" transform="rotate(-90 129.1 162.7)">38</text>
<text x="131.6" y="162.7" transform="rotate(-90 131.6 162.7)">39</text>
<text x="134.2" y="162.7" transform="rotate(-90 134.2 162.7)">40</text>
<text x="136.7" y="162.7" transform="rotate(-90 136.7 162.7)">41</text>
<text x="139.2" y="162.7" transform="rotate(-90 139.2 162.7)">42</text>
<text x="141.8" y="162.7" transform="rotate(-90 141.8 162.7)">43</text>
<text x="144.3" y="162.7" transform="rotate(-90 144.3 162.7)">44</text>
<text x="146.9" y="162.7" transform="rotate(-90 146.9 162.7)">1</text>
<text x="149.4" y="162.7" transform="rotate(-90 149.4 162.7)">2</text>
<text x="151.9" y="162.7" transform="rotate(-90 151.9 162.7)">3</text>
<text x="154.5" y="162.7" transform="rotate(-90 154.5 162.7)">4</text>
<text x="157" y="162.7" transform="rotate(-90 157 162.7)">5</text>
<text x="159.6" y="162.7" transform="rotate(-90 159.6 162.7)">6</text>
<text x="162.1" y="162.7" transform="rotate(-90 162.1 162.7)">7</text>
<text x="164.6" y="162.7" transform="rotate(-90 164.6 162.7)">8</text>
<text x="167.2" y="162.7" transform="rotate(-90 167.2 162.7)">9</text>
<text x="169.7" y="162.7" transform="rotate(-90 169.7 162.7)">10</text>
<text x="172.3" y="162.7" transform="rotate(-90 172.3 162.7)">11</text>
<text x="174.8" y="162.7" transform="rotate(-90 174.8 162.7)">12</text>
<text x="177.3" y="162.7" transform="rotate(-90 177.3 162.7)">13</text>
<text x="179.9" y="162.7" transform="rotate(-90 179.9 162.7)">14</text>
<text x="182.4" y="162.7" transform="rotate(-90 182.4 162.7)">15</text>
<text x="185" y="162.7" transform="rotate(-90 185 162.7)">16</text>
<text x="187.5" y="162.7" transform="rotate(-90 187.5 162.7)">17</text>
<text x="190" y="162.7" transform="rotate(-90 190 162.7)">18</text>
<text x="192.6" y="162.7" transform="rotate(-90 192.6 162.7)">19</text>
<text x="195.1" y="162.7" transform="rotate(-90 195.1 162.7)">20</text>
<text x="197.7" y="162.7" transform="rotate(-90 197.7 162.7)">21</text>
<text x="200.2" y="162.7" transform="rotate(-90 200.2 162.7)">22</text>
<text x="243.4" y="162.7" transform="rotate(-90 243.4 162.7)">35</text>
<text x="245.9" y="162.7" transform="rotate(-90 245.9 162.7)">36</text>
<text x="248.5" y="162.7" transform="rotate(-90 248.5 162.7)">37</text>
<text x="251" y="162.7" transform="rotate(-90 251 162.7)">38</text>
<text x="253.5" y="162.7" transform="rotate(-90 253.5 162.7)">39</text>
<text x="256.1" y="162.7" transform="rotate(-90 256.1 162.7)">40</text>
<text x="258.6" y="162.7" transform="rotate(-90 258.6 162.7)">41</text>
<text x="261.1" y="162.7" transform="rotate(-90 261.1 162.7)">42</text>
<text x="263.7" y="162.7" transform="rotate(-90 263.7 162.7)">43</text>
<text x="266.2" y="162.7" transform="rotate(-90 266.2 162.7)">44</text>
<text x="268.8" y="162.7" transform="rotate(-90 268.8 162.7)">1</text>
<text x="271.3" y="162.7" transform="rotate(-90 271.3 162.7)">2</text>
<text x="273.8" y="162.7" transform="rotate(-90 273.8 162.7)">3</text>
<text x="276.4" y="162.7" transform="rotate(-90 276.4 162.7)">4</text>
<text x="278.9" y="162.7" transform="rotate(-90 278.9 162.7)">5</text>
<text x="281.5" y="162.7" transform="rotate(-90 281.5 162.7)">6</text>
<text x="284" y="162.7" transform="rotate(-90 284 162.7)">7</text>
<text x="286.5" y="162.7" transform="rotate(-90 286.5 162.7)">8</text>
<text x="289.1" y="162.7" transform="rotate(-90 289.1 162.7)">9</text>
<text x="291.6" y="162.7" transform="rotate(-90 291.6 162.7)">10</text>
<text x="294.2" y="162.7" transform="rotate(-90 294.2 162.7)">11</text>
<text x="296.7" y="162.7" transform="rotate(-90 296.7 162.7)">12</text>
<text x="299.2" y="162.7" transform="rotate(-90 299.2 162.7)">13</text>
<text x="301.8" y="162.7" transform="rotate(-90 301.8 162.7)">14</text>
<text x="304.3" y="162.7" transform="rotate(-90 304.3 162.7)">15</text>
<text x="306.9" y="162.7" transform="rotate(-90 306.9 162.7)">16</text>
<text x="309.4" y="162.7" transform="rotate(-90 309.4 162.7)">17</text>
<text x="311.9" y="162.7" transform="rotate(-90 311.9 162.7)">18</text>
<text x="314.5" y="162.7" transform="rotate(-90 314.5 162.7)">19</text>
<text x="317" y="162.7" transform="rotate(-90 317 162.7)">20</text>
<text x="319.6" y="162.7" transform="rotate(-90 319.6 162.7)">21</text>
<text x="322.1" y="162.7" transform="rotate(-90 322.1 162.7)">22</text>
<text x="59.3" y="179.1">J3-1</text>
<text x="122.6" y="174.1" transform="rotate(-90 122.6 174.1)">HVOUT1</text>
<text x="125.1" y="174.1" transform="rotate(-90 125.1 174.1)">HVOUT2</text>
<text x="127.7" y="174.1" transform="rotate(-90 127.7 174.1)">HVOUT3</text>
<text x="130.2" y="174.1" transform="rotate(-90 130.2 174.1)">HVOUT4</text>
<text x="132.7" y="174.1" transform="rotate(-90 132.7 174.1)">HVOUT5</text>
<text x="135.3" y="174.1" transform="rotate(-90 135.3 174.1)">HVOUT6</text>
<text x="137.8" y="174.1" transform="rotate(-90 137.8 174.1)">HVOUT7</text>
<text x="140.4" y="174.1" transform="rotate(-90 140.4 174.1)">HVOUT8</text>
<text x="142.9" y="174.1" transform="rotate(-90 142.9 174.1)">HVOUT9</text>
<text x="145.4" y="175.3" transform="rotate(-90 145.4 175.3)">HVOUT10</text>
<text x="148" y="175.1" transform="rotate(-90 148 175.1)">HVOUT11</text>
<text x="150.5" y="175.3" transform="rotate(-90 150.5 175.3)">HVOUT12</text>
<text x="153.1" y="175.3" transform="rotate(-90 153.1 175.3)">HVOUT13</text>
<text x="155.6" y="175.3" transform="rotate(-90 155.6 175.3)">HVOUT14</text>
<text x="158.1" y="175.3" transform="rotate(-90 158.1 175.3)">HVOUT15</text>
<text x="160.7" y="175.3" transform="rotate(-90 160.7 175.3)">HVOUT16</text>
<text x="163.2" y="175.3" transform="rotate(-90 163.2 175.3)">HVOUT17</text>
<text x="165.8" y="175.3" transform="rotate(-90 165.8 175.3)">HVOUT18</text>
<text x="168.3" y="175.3" transform="rotate(-90 168.3 175.3)">HVOUT19</text>
<text x="170.8" y="175.3" transform="rotate(-90 170.8 175.3)">HVOUT20</text>
<text x="173.4" y="175.3" transform="rotate(-90 173.4 175.3)">HVOUT21</text>
<text x="175.9" y="175.3" transform="rotate(-90 175.9 175.3)">HVOUT22</text>
<text x="178.5" y="175.3" transform="rotate(-90 178.5 175.3)">HVOUT23</text>
<text x="181" y="175.3" transform="rotate(-90 181 175.3)">HVOUT24</text>
<text x="183.5" y="175.3" transform="rotate(-90 183.5 175.3)">HVOUT25</text>
<text x="186.1" y="175.3" transform="rotate(-90 186.1 175.3)">HVOUT26</text>
<text x="188.6" y="175.3" transform="rotate(-90 188.6 175.3)">HVOUT27</text>
<text x="191.2" y="175.3" transform="rotate(-90 191.2 175.3)">HVOUT28</text>
<text x="193.7" y="175.3" transform="rotate(-90 193.7 175.3)">HVOUT29</text>
<text x="196.2" y="175.3" transform="rotate(-90 196.2 175.3)">HVOUT30</text>
<text x="198.8" y="175.3" transform="rotate(-90 198.8 175.3)">HVOUT31</text>
<text x="201.3" y="175.3" transform="rotate(-90 201.3 175.3)">HVOUT32</text>
<text x="244.5" y="174.1" transform="rotate(-90 244.5 174.1)">HVOUT1</text>
<text x="247" y="174.1" transform="rotate(-90 247 174.1)">HVOUT2</text>
<text x="249.6" y="174.1" transform="rotate(-90 249.6 174.1)">HVOUT3</text>
<text x="252.1" y="174.1" transform="rotate(-90 252.1 174.1)">HVOUT4</text>
<text x="254.6" y="174.1" transform="rotate(-90 254.6 174.1)">HVOUT5</text>
<text x="257.2" y="174.1" transform="rotate(-90 257.2 174.1)">HVOUT6</text>
<text x="259.7" y="174.1" transform="rotate(-90 259.7 174.1)">HVOUT7</text>
<text x="262.3" y="174.1" transform="rotate(-90 262.3 174.1)">HVOUT8</text>
<text x="264.8" y="174.1" transform="rotate(-90 264.8 174.1)">HVOUT9</text>
<text x="267.3" y="175.3" transform="rotate(-90 267.3 175.3)">HVOUT10</text>
<text x="269.9" y="175.1" transform="rotate(-90 269.9 175.1)">HVOUT11</text>
<text x="272.4" y="175.3" transform="rotate(-90 272.4 175.3)">HVOUT12</text>
<text x="275" y="175.3" transform="rotate(-90 275 175.3)">HVOUT13</text>
<text x="277.5" y="175.3" transform="rotate(-90 277.5 175.3)">HVOUT14</text>
<text x="280" y="175.3" transform="rotate(-90 280 175.3)">HVOUT15</text>
<text x="282.6" y="175.3" transform="rotate(-90 282.6 175.3)">HVOUT16</text>
<text x="285.1" y="175.3" transform="rotate(-90 285.1 175.3)">HVOUT17</text>
<text x="287.7" y="175.3" transform="rotate(-90 287.7 175.3)">HVOUT18</text>
<text x="290.2" y="175.3" transform="rotate(-90 290.2 175.3)">HVOUT19</text>
<text x="292.7" y="175.3" transform="rotate(-90 292.7 175.3)">HVOUT20</text>
<text x="295.3" y="175.3" transform="rotate(-90 295.3 175.3)">HVOUT21</text>
<text x="297.8" y="175.3" transform="rotate(-90 297.8 175.3)">HVOUT22</text>
<text x="300.4" y="175.3" transform="rotate(-90 300.4 175.3)">HVOUT23</text>
<text x="302.9" y="175.3" transform="rotate(-90 302.9 175.3)">HVOUT24</text>
<text x="305.4" y="175.3" transform="rotate(-90 305.4 175.3)">HVOUT25</text>
<text x="308" y="175.3" transform="rotate(-90 308 175.3)">HVOUT26</text>
<text x="310.5" y="175.3" transform="rotate(-90 310.5 175.3)">HVOUT27</text>
<text x="313.1" y="175.3" transform="rotate(-90 313.1 175.3)">HVOUT28</text>
<text x="315.6" y="175.3" transform="rotate(-90 315.6 175.3)">HVOUT29</text>
<text x="318.1" y="175.3" transform="rotate(-90 318.1 175.3)">HVOUT30</text>
<text x="320.7" y="175.3" transform="rotate(-90 320.7 175.3)">HVOUT31</text>
<text x="323.2" y="175.3" transform="rotate(-90 323.2 175.3)">HVOUT32</text>
<text x="59.3" y="181.6">J3-2</text>
<text x="59.3" y="184.2">J3-3</text>
<text x="114" y="180.5">32</text>
<text x="114" y="185.6">28</text>
<text x="119.1" y="181.6">SDI</text>
<text x="198.8" y="181.6">VDD</text>
<text x="206" y="185.6">23</text>
<text x="206" y="180.5">30</text>
<text x="235.9" y="180.5">32</text>
<text x="235.9" y="185.6">28</text>
<text x="241" y="181.6">SDI</text>
<text x="320.7" y="181.6">VDD</text>
<text x="327.9" y="185.6">23</text>
<text x="327.9" y="180.5">30</text>
<text x="59.3" y="186.7">J3-4</text>
<text x="59.3" y="189.2">J3-5</text>
<text x="59.3" y="191.8">J3-6</text>
<text x="114" y="190.7">27</text>
<text x="119.1" y="186.7">CLK</text>
<text x="119.1" y="191.8">POL</text>
<text x="198.7" y="186.7">SDO</text>
<text x="235.9" y="190.7">27</text>
<text x="241" y="186.7">CLK</text>
<text x="241" y="191.8">POL</text>
<text x="320.6" y="186.7">SDO</text>
<text x="59.3" y="194.3">J3-7</text>
<text x="59.3" y="196.9">J3-8</text>
<text x="114" y="195.7">31</text>
<text x="119.1" y="196.9">LE</text>
<text x="200.2" y="194.3">NC</text>
<text x="206" y="193.2">24*4</text>
<text x="235.9" y="195.7">31</text>
<text x="241" y="196.9">LE</text>
<text x="322.1" y="194.3">NC</text>
<text x="327.9" y="193.2">24*4</text>
<text x="114" y="200.8">33</text>
<text x="119.1" y="201.9">BL</text>
<text x="198.6" y="199.4">GND</text>
<text x="206" y="198.3">29</text>
<text x="235.9" y="200.8">33</text>
<text x="241" y="201.9">BL</text>
<text x="320.5" y="199.4">GND</text>
<text x="327.9" y="198.3">29</text>
</g>
<g font-size="1.8" fill="#808080">
<text x="120.3" y="79.3" transform="rotate(-90 120.3 79.3)">C41</text>
<text x="168.6" y="79.3" transform="rotate(-90 168.6 79.3)">C42</text>
<text x="239.7" y="79.3" transform="rotate(-90 239.7 79.3)">C43</text>
<text x="290.5" y="79.3" transform="rotate(-90 290.5 79.3)">C44</text>
<text x="133" y="110.5" transform="rotate(-90 133 110.5)">R9</text>
<text x="137.1" y="110.8" transform="rotate(-90 137.1 110.8)">15k</text>
<text x="181.3" y="110.5" transform="rotate(-90 181.3 110.5)">R10</text>
<text x="185.3" y="110.8" transform="rotate(-90 185.3 110.8)">15k</text>
<text x="254.9" y="110.5" transform="rotate(-90 254.9 110.5)">R11</text>
<text x="259" y="110.8" transform="rotate(-90 259 110.8)">15k</text>
<text x="303.2" y="110.5" transform="rotate(-90 303.2 110.5)">R12</text>
<text x="307.2" y="110.8" transform="rotate(-90 307.2 110.8)">15k</text>
<text x="211.7" y="118.1" transform="rotate(-90 211.7 118.1)">R17</text>
<text x="215.8" y="118.4" transform="rotate(-90 215.8 118.4)">100k</text>
<text x="224.4" y="118.1" transform="rotate(-90 224.4 118.1)">R18</text>
<text x="228.5" y="118.4" transform="rotate(-90 228.5 118.4)">100k</text>
<text x="338.7" y="191" transform="rotate(-90 338.7 191)">C16</text>
<text x="342.8" y="191" transform="rotate(-90 342.8 191)">100n</text>
<text x="220.9" y="196.7" transform="rotate(-90 220.9 196.7)">0n</text>
<text x="216.8" y="198.6" transform="rotate(-90 216.8 198.6)">C17</text>
<text x="220.9" y="198.6" transform="rotate(-90 220.9 198.6)">10</text>
</g>
<g font-size="1.2" fill="#808080">
<text x="100" y="69.6">LED_GND</text>
<text x="112.4" y="67">LED_VCC</text>
<text x="160.7" y="67">LED_VCC</text>
<text x="231.8" y="67">LED_VCC</text>
<text x="282.6" y="67">LED_VCC</text>
<text x="100" y="72.1">LED_VCC</text>
<text x="148.3" y="74.7">LED_GND</text>
<text x="196.6" y="74.7">LED_GND</text>
<text x="267.7" y="74.7">LED_GND</text>
<text x="318.5" y="74.7">LED_GND</text>
<text x="122.3" y="88.8" transform="rotate(-90 122.3 88.8)">LED_GND</text>
<text x="170.5" y="88.8" transform="rotate(-90 170.5 88.8)">LED_GND</text>
<text x="241.6" y="88.8" transform="rotate(-90 241.6 88.8)">LED_GND</text>
<text x="292.4" y="88.8" transform="rotate(-90 292.4 88.8)">LED_GND</text>
<text x="135" y="98.5" transform="rotate(-90 135 98.5)">BRD2_VOUT</text>
<text x="183.2" y="98.5" transform="rotate(-90 183.2 98.5)">BRD2_VOUT</text>
<text x="256.9" y="98.5" transform="rotate(-90 256.9 98.5)">BRD2_VOUT</text>
<text x="305.1" y="98.5" transform="rotate(-90 305.1 98.5)">BRD2_VOUT</text>
<text x="213.7" y="106.1" transform="rotate(-90 213.7 106.1)">BRD2_VOUT</text>
<text x="226.4" y="106.1" transform="rotate(-90 226.4 106.1)">BRD2_VOUT</text>
<text x="213.7" y="143.6" transform="rotate(-90 213.7 143.6)">NL1</text>
<text x="226.4" y="143.6" transform="rotate(-90 226.4 143.6)">NL2</text>
<text x="122.3" y="144.8" transform="rotate(-90 122.3 144.8)">NT1-1</text>
<text x="124.8" y="144.8" transform="rotate(-90 124.8 144.8)">NT1-2</text>
<text x="127.3" y="144.8" transform="rotate(-90 127.3 144.8)">NT1-3</text>
<text x="129.9" y="144.8" transform="rotate(-90 129.9 144.8)">NT1-4</text>
<text x="132.4" y="144.8" transform="rotate(-90 132.4 144.8)">NT1-5</text>
<text x="135" y="144.8" transform="rotate(-90 135 144.8)">NT1-6</text>
<text x="137.5" y="144.8" transform="rotate(-90 137.5 144.8)">NT1-7</text>
<text x="140" y="144.8" transform="rotate(-90 140 144.8)">NT1-8</text>
<text x="142.6" y="144.8" transform="rotate(-90 142.6 144.8)">NT1-9</text>
<text x="145.1" y="144.8" transform="rotate(-90 145.1 144.8)">NT1-0</text>
<text x="170.5" y="144.8" transform="rotate(-90 170.5 144.8)">NT2-1</text>
<text x="173.1" y="144.8" transform="rotate(-90 173.1 144.8)">NT2-2</text>
<text x="175.6" y="144.8" transform="rotate(-90 175.6 144.8)">NT2-3</text>
<text x="178.1" y="144.8" transform="rotate(-90 178.1 144.8)">NT2-4</text>
<text x="180.7" y="144.8" transform="rotate(-90 180.7 144.8)">NT2-5</text>
<text x="183.2" y="144.8" transform="rotate(-90 183.2 144.8)">NT2-6</text>
<text x="185.8" y="144.8" transform="rotate(-90 185.8 144.8)">NT2-7</text>
<text x="188.3" y="144.8" transform="rotate(-90 188.3 144.8)">NT2-8</text>
<text x="190.8" y="144.8" transform="rotate(-90 190.8 144.8)">NT2-9</text>
<text x="193.4" y="144.8" transform="rotate(-90 193.4 144.8)">NT2-0</text>
<text x="244.2" y="144.8" transform="rotate(-90 244.2 144.8)">NT3-1</text>
<text x="246.7" y="144.8" transform="rotate(-90 246.7 144.8)">NT3-2</text>
<text x="249.3" y="144.8" transform="rotate(-90 249.3 144.8)">NT3-3</text>
<text x="251.8" y="144.8" transform="rotate(-90 251.8 144.8)">NT3-4</text>
<text x="254.3" y="144.8" transform="rotate(-90 254.3 144.8)">NT3-5</text>
<text x="256.9" y="144.8" transform="rotate(-90 256.9 144.8)">NT3-6</text>
<text x="259.4" y="144.8" transform="rotate(-90 259.4 144.8)">NT3-7</text>
<text x="261.9" y="144.8" transform="rotate(-90 261.9 144.8)">NT3-8</text>
<text x="264.5" y="144.8" transform="rotate(-90 264.5 144.8)">NT3-9</text>
<text x="267" y="144.8" transform="rotate(-90 267 144.8)">NT3-0</text>
<text x="292.4" y="144.8" transform="rotate(-90 292.4 144.8)">NT4-1</text>
<text x="295" y="144.8" transform="rotate(-90 295 144.8)">NT4-2</text>
<text x="297.5" y="144.8" transform="rotate(-90 297.5 144.8)">NT4-3</text>
<text x="300" y="144.8" transform="rotate(-90 300 144.8)">NT4-4</text>
<text x="302.6" y="144.8" transform="rotate(-90 302.6 144.8)">NT4-5</text>
<text x="305.1" y="144.8" transform="rotate(-90 305.1 144.8)">NT4-6</text>
<text x="307.7" y="144.8" transform="rotate(-90 307.7 144.8)">NT4-7</text>
<text x="310.2" y="144.8" transform="rotate(-90 310.2 144.8)">NT4-8</text>
<text x="312.7" y="144.8" transform="rotate(-90 312.7 144.8)">NT4-9</text>
<text x="315.3" y="144.8" transform="rotate(-90 315.3 144.8)">NT4-0</text>
<text x="122.3" y="156.9" transform="rotate(-90 122.3 156.9)">NT2-0</text>
<text x="124.8" y="156.9" transform="rotate(-90 124.8 156.9)">NT2-1</text>
<text x="127.3" y="156.9" transform="rotate(-90 127.3 156.9)">NT2-2</text>
<text x="129.9" y="156.9" transform="rotate(-90 129.9 156.9)">NT2-3</text>
<text x="132.4" y="156.9" transform="rotate(-90 132.4 156.9)">NT2-4</text>
<text x="135" y="156.9" transform="rotate(-90 135 156.9)">NT2-5</text>
<text x="137.5" y="156.9" transform="rotate(-90 137.5 156.9)">NT2-6</text>
<text x="140" y="156.9" transform="rotate(-90 140 156.9)">NT2-7</text>
<text x="142.6" y="156.9" transform="rotate(-90 142.6 156.9)">NT2-8</text>
<text x="145.1" y="156.9" transform="rotate(-90 145.1 156.9)">NT2-9</text>
<text x="147.7" y="156.9" transform="rotate(-90 147.7 156.9)">NT1-0</text>
<text x="150.2" y="156.9" transform="rotate(-90 150.2 156.9)">NT1-1</text>
<text x="152.7" y="156.9" transform="rotate(-90 152.7 156.9)">NT1-2</text>
<text x="155.3" y="156.9" transform="rotate(-90 155.3 156.9)">NT1-3</text>
<text x="157.8" y="156.9" transform="rotate(-90 157.8 156.9)">NT1-4</text>
<text x="160.4" y="156.9" transform="rotate(-90 160.4 156.9)">NT1-5</text>
<text x="162.9" y="156.9" transform="rotate(-90 162.9 156.9)">NT1-6</text>
<text x="165.4" y="156.9" transform="rotate(-90 165.4 156.9)">NT1-7</text>
<text x="168" y="156.9" transform="rotate(-90 168 156.9)">NT1-8</text>
<text x="170.5" y="156.9" transform="rotate(-90 170.5 156.9)">NT1-9</text>
<text x="244.2" y="156.9" transform="rotate(-90 244.2 156.9)">NT4-0</text>
<text x="246.7" y="156.9" transform="rotate(-90 246.7 156.9)">NT4-1</text>
<text x="249.3" y="156.9" transform="rotate(-90 249.3 156.9)">NT4-2</text>
<text x="251.8" y="156.9" transform="rotate(-90 251.8 156.9)">NT4-3</text>
<text x="254.3" y="156.9" transform="rotate(-90 254.3 156.9)">NT4-4</text>
<text x="256.9" y="156.9" transform="rotate(-90 256.9 156.9)">NT4-5</text>
<text x="259.4" y="156.9" transform="rotate(-90 259.4 156.9)">NT4-6</text>
<text x="261.9" y="156.9" transform="rotate(-90 261.9 156.9)">NT4-7</text>
<text x="264.5" y="156.9" transform="rotate(-90 264.5 156.9)">NT4-8</text>
<text x="267" y="156.9" transform="rotate(-90 267 156.9)">NT4-9</text>
<text x="269.6" y="156.9" transform="rotate(-90 269.6 156.9)">NT3-0</text>
<text x="272.1" y="156.9" transform="rotate(-90 272.1 156.9)">NT3-1</text>
<text x="274.6" y="156.9" transform="rotate(-90 274.6 156.9)">NT3-2</text>
<text x="277.2" y="156.9" transform="rotate(-90 277.2 156.9)">NT3-3</text>
<text x="279.7" y="156.9" transform="rotate(-90 279.7 156.9)">NT3-4</text>
<text x="282.3" y="156.9" transform="rotate(-90 282.3 156.9)">NT3-5</text>
<text x="284.8" y="156.9" transform="rotate(-90 284.8 156.9)">NT3-6</text>
<text x="287.3" y="156.9" transform="rotate(-90 287.3 156.9)">NT3-7</text>
<text x="289.9" y="156.9" transform="rotate(-90 289.9 156.9)">NT3-8</text>
<text x="292.4" y="156.9" transform="rotate(-90 292.4 156.9)">NT3-9</text>
<text x="295" y="156.9" transform="rotate(-90 295 156.9)">NL1</text>
<text x="297.5" y="156.9" transform="rotate(-90 297.5 156.9)">NL2</text>
<text x="72.1" y="178.8">BRD2_VOUT</text>
<text x="218.8" y="179.8" transform="rotate(-90 218.8 179.8)">BRD2_12V</text>
<text x="340.7" y="179.8" transform="rotate(-90 340.7 179.8)">BRD2_12V</text>
<text x="72.1" y="183.8">BRD2_12V</text>
<text x="98.9" y="181.3">BRD2_SDP_SDI_HL</text>
<text x="72.1" y="186.4">BRD2_SDP_SDI_HL</text>
<text x="72.1" y="188.9">BR2_DSP_CLK_HL</text>
<text x="72.1" y="191.5">BRD2_DSP_LE_HL</text>
<text x="99.5" y="186.4">BR2_DSP_CLK_HL</text>
<text x="104.3" y="191.5">BRD2_12V</text>
<text x="221.4" y="186.4">BR2_DSP_CLK_HL</text>
<text x="72.1" y="194">BRD2_DSP_BL_HL</text>
<text x="72.1" y="196.5">BRD2_GND2</text>
<text x="99.5" y="196.5">BRD2_DSP_LE_HL</text>
<text x="221.4" y="196.5">BRD2_DSP_LE_HL</text>
<text x="99.5" y="201.6">BRD2_DSP_BL_HL</text>
<text x="221.4" y="201.6">BRD2_DSP_BL_HL</text>
<text x="211.2" y="209.8" transform="rotate(-90 211.2 209.8)">BRD2_GND2</text>
<text x="218.8" y="209.8" transform="rotate(-90 218.8 209.8)">BRD2_GND2</text>
<text x="333.1" y="209.8" transform="rotate(-90 333.1 209.8)">BRD2_GND2</text>
<text x="340.7" y="209.8" transform="rotate(-90 340.7 209.8)">BRD2_GND2</text>
</g>
</svg>
